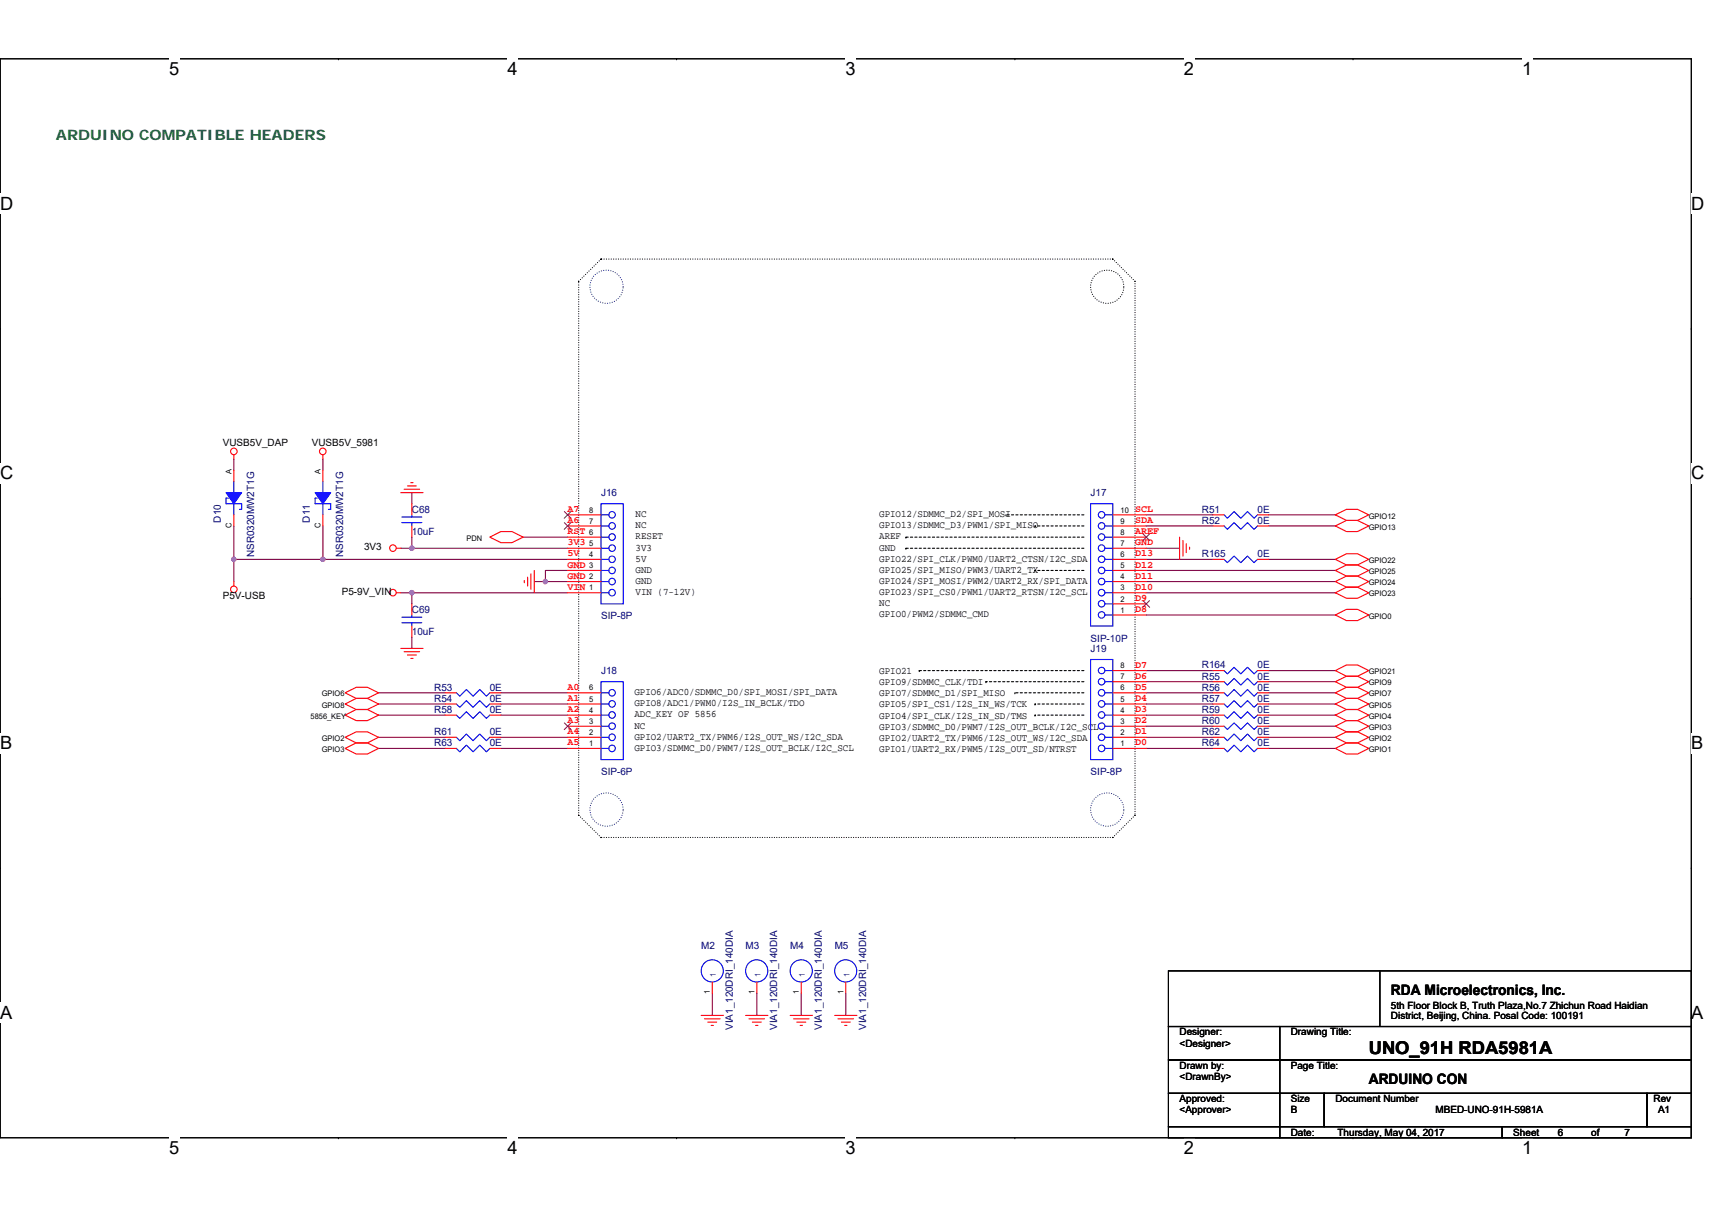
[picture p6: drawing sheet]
<svg xmlns="http://www.w3.org/2000/svg" width="297mm" height="210mm" viewBox="0 0 297 210" stroke-linecap="round" stroke-linejoin="round" font-family="sans-serif">
<path d="M0 10.2h293.5v187.2h-293.5z" fill="none" stroke="#000" stroke-width=".19"/>
<g fill="#fff">
<path d="M29.4 10.2h1.7v3.5h-1.7z"/>
<path d="M29.4 197.4h1.7v3.6h-1.7z"/>
</g>
<path d="M58.7 10.2h.1M58.7 197.4h.1" fill="none" stroke="#000" stroke-width=".19"/>
<g fill="#fff">
<path d="M88.1 10.2h1.7v3.5h-1.7z"/>
<path d="M88.1 197.4h1.7v3.6h-1.7z"/>
</g>
<path d="M117.4 10.2h.1M117.4 197.4h.1" fill="none" stroke="#000" stroke-width=".19"/>
<g fill="#fff">
<path d="M146.7 10.2h1.8v3.5h-1.8z"/>
<path d="M146.7 197.4h1.8v3.6h-1.8z"/>
</g>
<path d="M176.1 10.2h.1M176.1 197.4h.1" fill="none" stroke="#000" stroke-width=".19"/>
<g fill="#fff">
<path d="M205.4 10.2h1.8v3.5h-1.8z"/>
<path d="M205.4 197.4h1.8v3.6h-1.8z"/>
</g>
<path d="M234.8 10.2h.1M234.8 197.4h.1" fill="none" stroke="#000" stroke-width=".19"/>
<g fill="#fff">
<path d="M264.1 10.2h1.7v3.5h-1.7z"/>
<path d="M264.1 197.4h1.7v3.6h-1.7z"/>
<path d="M0 33.6h2.3v3.5h-2.3z"/>
<path d="M293.5 33.6h2.2v3.5h-2.2z"/>
<path d="M0 80.4h2.3v3.5h-2.3z"/>
<path d="M293.5 80.4h2.2v3.5h-2.2z"/>
</g>
<path d="M0 57h.1M293.5 57h.1" fill="none" stroke="#000" stroke-width=".19"/>
<g fill="#fff">
<path d="M0 127.2h2.1v3.5h-2.1z"/>
<path d="M293.5 127.2h2v3.5h-2z"/>
</g>
<path d="M0 103.8h.1M293.5 103.8h.1" fill="none" stroke="#000" stroke-width=".19"/>
<g fill="#fff">
<path d="M0 174h2.2v3.5h-2.2z"/>
<path d="M293.4 174h2.2v3.5h-2.2z"/>
</g>
<g fill="none" stroke="#000" stroke-width=".19">
<path d="M0 150.6h.1M293.5 150.6h.1M202.7 178.1h19.3v5.8h-19.3zM202.7 168.5h90.8v9.6h-90.8zM222 178.1h71.5v5.8h-71.5zM239.4 168.5v9.6M202.7 183.9h19.3v5.8h-19.3zM202.7 189.7h19.3v5.8h-19.3zM202.7 195.5h19.3v1.9h-19.3zM222 183.9h71.5v5.8h-71.5zM222 189.7h7.8v5.8h-7.8zM222 195.5h38.6v1.9h-38.6z"/>
<path d="M229.8 189.7h55.9v5.8h-55.9zM260.6 195.5h32.9v1.9h-32.9zM285.7 189.7h7.8v5.8h-7.8z"/>
</g>
<g fill="none" stroke="#000" stroke-width=".19" stroke-dasharray="0 .4">
<path d="M100.4 48.8h.1M100.4 48.8l3.9-3.8M104.3 45h.1M193.1 45h.1M193.1 45h-88.8M196.9 48.8v92.7M196.9 48.8l-3.8-3.8M100.4 141.5h.1M100.4 141.5v-92.7M104.3 145.3h.1M104.3 145.3l-3.9-3.8M193.1 145.3h.1"/>
<path d="M193.1 145.3h-88.8M196.9 141.5h.1M196.9 141.5l-3.8 3.8"/>
<circle cx="192.1" cy="49.8" r="2.88"/>
</g>
<g fill="none" stroke="#004080" stroke-width=".19" stroke-dasharray="0 .4">
<circle cx="105.2" cy="49.8" r="2.88"/>
<circle cx="105.2" cy="140.5" r="2.88"/>
<circle cx="192.1" cy="140.5" r="2.88"/>
</g>
<g fill="none" stroke="#000" stroke-width=".19" stroke-dasharray=".4 .4">
<path d="M157.2 93.2h.1M157.2 95.1h.1M174.5 89.3h.1M179.6 91.3h.1M179.6 99h.1M188.1 89.3h-13.6M188.1 91.3h-8.5M188.1 93.2h-30.9M188.1 95.1h-30.9M188.1 99h-8.5M159.5 116.4h.1M171.1 118.3h.1"/>
<path d="M188.1 116.4h-28.6M188.1 118.3h-17M176.1 120.2h.1M179.6 122.2h.1M179.6 124.1h.1M188.1 120.2h-12M188.1 122.2h-8.5M188.1 124.1h-8.5"/>
</g>
<g fill="none" stroke="#800040" stroke-width=".19">
<path d="M40.6 79.7v1.9M56 79.7v1.9M40.6 91.3v5.8M40.6 97.1v3.8M40.6 97.1h15.4M56 91.3v5.8M56 97.1h42.5M69.5 95.1h2M71.5 93.2v1.9h27M71.5 85.5v1.9M90.8 93.2h7.7M98.5 99h-3.9v1.9"/>
<path d="M198.9 99h32.8M198.9 97.1h11.6M198.9 95.1h5.8M198.9 89.3h11.6M198.9 91.3h11.6M220.1 89.3h11.6M220.1 91.3h11.6M220.1 97.1h11.6M69.5 102.9h2M71.5 102.9h27M71.5 110.6v1.9M71.5 102.9v1.9"/>
<path d="M92.7 100.9h1.9M94.6 100.9h3.9M198.9 102.9h32.8M198.9 100.9h32.8M198.9 106.7h32.8M198.9 116.4h11.6M198.9 118.3h11.6M220.1 118.3h11.6M220.1 116.4h11.6M65.7 120.2h11.6M65.7 122.2h11.6M65.7 128h11.6"/>
<path d="M65.7 129.9h11.6M65.7 124.1h11.6M86.9 120.2h11.6M86.9 122.2h11.6M86.9 129.9h11.6M86.9 128h11.6M86.9 124.1h11.6M198.9 129.9h11.6M198.9 128h11.6M198.9 126h11.6M198.9 124.1h11.6M198.9 122.2h11.6"/>
<path d="M198.9 120.2h11.6M220.1 129.9h11.6M220.1 128h11.6M220.1 126h11.6M220.1 124.1h11.6M220.1 122.2h11.6M220.1 120.2h11.6M123.6 172.4v3.8M131.3 172.4v3.8M139 172.4v3.8M146.7 172.4v3.8"/>
</g>
<g fill="#f0f" stroke="#f0f" stroke-width=".19">
<circle cx="56" cy="97.1" r=".38"/>
<circle cx="94.6" cy="100.9" r=".38"/>
<circle cx="40.6" cy="97.1" r=".38"/>
<circle cx="71.5" cy="102.8" r=".38"/>
<circle cx="71.5" cy="95.1" r=".38"/>
</g>
<g fill="none" stroke="#f00" stroke-width=".19">
<path d="M40.6 78.9v.8M56 78.9v.8M40.6 81.6v2M40.6 89.3v2M56 81.6v2M56 89.3v2M68.8 95.1h.7M69.5 85.5h3.9M70.1 84.9h2.7M70.7 84.3h1.5M71.3 83.8h.4M71.5 87.4v1.9"/>
<path d="M71.5 91.3v1.9M85 93.2l1.9-1h1.9l2 1-2 1h-1.9zM92.1 99.6v2.7M92.7 99v3.9M98.5 99h5.8M98.5 97.1h5.8M98.5 95.1h5.8M98.5 93.2h5.8M98.5 91.3h5.8M98.5 89.3h5.8M193.1 99h5.8M193.1 97.1h5.8"/>
<path d="M193.1 95.1h5.8M193.1 93.2h5.8M193.1 91.3h5.8M193.1 89.3h5.8M204.7 93.2v3.9M205.2 93.8v2.7M205.8 94.4v1.5M206.4 95v.3M210.5 91.3h1.9M210.5 89.3h1.9M210.5 97.1h1.9M218.2 91.3h1.9"/>
<path d="M218.2 89.3h1.9M218.2 97.1h1.9M231.7 99l1.9-1h1.9l2 1-2 1h-1.9zM231.7 97.1l1.9-1h1.9l2 1-2 .9h-1.9zM231.7 89.3l1.9-.9h1.9l2 .9-2 1h-1.9zM231.7 91.3l1.9-1h1.9l2 1-2 .9h-1.9zM40.6 100.9v.8M68.8 102.9h.7M69.5 112.5h3.9M70.1 113.1h2.7M70.7 113.7h1.5M71.3 114.3h.4"/>
<path d="M71.5 104.8v1.9M71.5 108.6v2M91 100.7v.4M91.5 100.2v1.5M98.5 102.9h5.8M98.5 100.9h5.8M193.1 118.3h5.8M193.1 116.4h5.8M193.1 106.7h5.8M193.1 104.8h5.8M193.1 102.9h5.8M193.1 100.9h5.8"/>
<path d="M210.5 118.3h1.9M210.5 116.4h1.9M218.2 118.3h1.9M218.2 116.4h1.9M231.7 102.9l1.9-1h1.9l2 1-2 .9h-1.9zM231.7 100.9l1.9-.9h1.9l2 .9-2 1h-1.9zM231.7 118.3l1.9-1h1.9l2 1-2 1h-1.9zM231.7 116.4l1.9-1h1.9l2 1-2 .9h-1.9zM231.7 106.7l1.9-1h1.9l2 1-2 1h-1.9zM59.9 128l1.9-1h2l1.9 1-1.9 .9h-2zM59.9 129.9l1.9-1h2l1.9 1-1.9 1h-2zM59.9 120.2l1.9-.9h2l1.9 .9-1.9 1h-2z"/>
<path d="M59.9 122.2l1.9-1h2l1.9 1-1.9 .9h-2zM59.9 124.1l1.9-1h2l1.9 1-1.9 1h-2zM77.3 129.9h1.9M77.3 120.2h1.9M77.3 122.2h1.9M77.3 124.1h1.9M77.3 128h1.9M85 129.9h1.9M85 120.2h1.9M85 122.2h1.9M85 124.1h1.9M85 128h1.9"/>
<path d="M98.5 129.9h5.8M98.5 128h5.8M98.5 126h5.8M98.5 124.1h5.8M98.5 122.2h5.8M98.5 120.2h5.8M193.1 129.9h5.8M193.1 128h5.8M193.1 126h5.8M193.1 124.1h5.8M193.1 122.2h5.8M193.1 120.2h5.8"/>
<path d="M210.5 124.1h1.9M210.5 122.2h1.9M210.5 120.2h1.9M210.5 129.9h1.9M210.5 126h1.9M210.5 128h1.9M218.2 124.1h1.9M218.2 122.2h1.9M218.2 120.2h1.9M218.2 129.9h1.9M218.2 126h1.9M218.2 128h1.9"/>
<path d="M231.7 129.9l1.9-1h1.9l2 1-2 1h-1.9zM231.7 128l1.9-1h1.9l2 1-2 .9h-1.9zM231.7 126l1.9-.9h1.9l2 .9-2 1h-1.9zM231.7 124.1l1.9-1h1.9l2 1-2 1h-1.9zM231.7 122.2l1.9-1h1.9l2 1-2 .9h-1.9zM231.7 120.2l1.9-.9h1.9l2 .9-2 1h-1.9zM121.7 176.2h3.8M122.2 176.8h2.7M122.8 177.4h1.6M123.4 177.9h.4M123.6 170.4v2M129.4 176.2h3.8"/>
<path d="M130 176.8h2.6M130.5 177.4h1.6M131.1 177.9h.4M131.3 170.4v2M137.1 176.2h3.9M137.7 176.8h2.7M138.3 177.4h1.5M138.8 177.9h.4M139 170.4v2M144.8 176.2h3.9M145.4 176.8h2.7M146 177.4h1.5"/>
<path d="M146.6 177.9h.3M146.7 170.4v2"/>
<circle cx="40.6" cy="78.3" r=".57"/>
<circle cx="56" cy="78.3" r=".57"/>
<circle cx="68.2" cy="95.1" r=".57"/>
<circle cx="40.6" cy="102.3" r=".57"/>
<circle cx="68.2" cy="102.8" r=".57"/>
</g>
<g fill="none" stroke="#00f" stroke-width=".19">
<path d="M39.6 86.4h-.4v1h2.7v1h-.4M40.6 83.6v1.9M40.6 87.4v1.9M55.1 86.4h-.4v1h2.7v1h-.4M56 83.6v1.9M56 87.4v1.9M69.7 90.7h3.5M69.7 89.7h3.5M71.5 89.3v.4M71.5 90.7v.6M104.3 87.4h3.8v17.4h-3.8zM104.3 99h1.3"/>
<path d="M104.3 97.1h1.3M104.3 95.1h1.3M104.3 93.2h1.3M104.3 91.3h1.3M104.3 89.3h1.3M189.2 87.4h3.9v21.2h-3.9zM191.7 99h1.4M191.7 97.1h1.4M191.7 95.1h1.4M191.7 93.2h1.4M191.7 91.3h1.4M191.7 89.3h1.4"/>
<path d="M212.4 91.3l.6 .6 1.1-1.2 1.2 1.2 1.1-1.2 1.2 1.2 .6-.6M212.4 89.3l.6 .6 1.1-1.1 1.2 1.1 1.1-1.1 1.2 1.1 .6-.6M212.4 97.1l.6 .5 1.1-1.1 1.2 1.1 1.1-1.1 1.2 1.1 .6-.5M69.7 108.1h3.5M69.7 107.1h3.5M71.5 106.7v.4M71.5 108.1v.5M104.3 118.3h3.8v13.5h-3.8zM104.3 102.9h1.3M104.3 100.9h1.3M189.2 114.4h3.9v17.4h-3.9zM191.7 118.3h1.4"/>
<path d="M191.7 116.4h1.4M191.7 106.7h1.4M191.7 104.8h1.4M191.7 102.9h1.4M191.7 100.9h1.4M212.4 118.3l.6 .6 1.1-1.2 1.2 1.2 1.1-1.2 1.2 1.2 .6-.6M212.4 116.4l.6 .5 1.1-1.1 1.2 1.1 1.1-1.1 1.2 1.1 .6-.5M79.2 129.9l.6 .6 1.1-1.2 1.2 1.2 1.1-1.2 1.2 1.2 .6-.6M79.2 120.2l.6 .6 1.1-1.1 1.2 1.1 1.1-1.1 1.2 1.1 .6-.6M79.2 122.2l.6 .5 1.1-1.1 1.2 1.1 1.1-1.1 1.2 1.1 .6-.5M79.2 124.1l.6 .6 1.1-1.2 1.2 1.2 1.1-1.2 1.2 1.2 .6-.6M79.2 128l.6 .5 1.1-1.1 1.2 1.1 1.1-1.1 1.2 1.1 .6-.5"/>
<path d="M104.3 129.9h1.3M104.3 128h1.3M104.3 126h1.3M104.3 124.1h1.3M104.3 122.2h1.3M104.3 120.2h1.3M191.7 129.9h1.4M191.7 128h1.4M191.7 126h1.4M191.7 124.1h1.4M191.7 122.2h1.4M191.7 120.2h1.4"/>
<path d="M212.4 124.1l.6 .6 1.1-1.2 1.2 1.2 1.1-1.2 1.2 1.2 .6-.6M212.4 122.2l.6 .5 1.1-1.1 1.2 1.1 1.1-1.1 1.2 1.1 .6-.5M212.4 120.2l.6 .6 1.1-1.1 1.2 1.1 1.1-1.1 1.2 1.1 .6-.6M212.4 129.9l.6 .6 1.1-1.2 1.2 1.2 1.1-1.2 1.2 1.2 .6-.6M212.4 126l.6 .6 1.1-1.1 1.2 1.1 1.1-1.1 1.2 1.1 .6-.6M212.4 128l.6 .5 1.1-1.1 1.2 1.1 1.1-1.1 1.2 1.1 .6-.5"/>
<circle cx="106.2" cy="93.2" r=".57"/>
<circle cx="106.2" cy="95.1" r=".57"/>
<circle cx="106.2" cy="99" r=".57"/>
<circle cx="106.2" cy="91.3" r=".57"/>
<circle cx="106.2" cy="89.3" r=".57"/>
<circle cx="106.2" cy="97.1" r=".57"/>
<circle cx="191.1" cy="89.3" r=".57"/>
<circle cx="191.1" cy="99" r=".57"/>
<circle cx="191.1" cy="93.2" r=".57"/>
<circle cx="191.1" cy="95.1" r=".57"/>
<circle cx="191.1" cy="91.3" r=".57"/>
<circle cx="191.1" cy="97.1" r=".57"/>
<circle cx="106.2" cy="102.8" r=".57"/>
<circle cx="106.2" cy="100.9" r=".57"/>
<circle cx="191.1" cy="104.8" r=".57"/>
<circle cx="191.1" cy="100.9" r=".57"/>
<circle cx="191.1" cy="102.8" r=".57"/>
<circle cx="191.1" cy="118.3" r=".57"/>
<circle cx="191.1" cy="106.7" r=".57"/>
<circle cx="191.1" cy="116.4" r=".57"/>
<circle cx="106.2" cy="120.2" r=".57"/>
<circle cx="106.2" cy="129.9" r=".57"/>
<circle cx="106.2" cy="124.1" r=".57"/>
<circle cx="106.2" cy="128" r=".57"/>
<circle cx="106.2" cy="122.2" r=".57"/>
<circle cx="106.2" cy="126" r=".57"/>
<circle cx="191.1" cy="129.9" r=".57"/>
<circle cx="191.1" cy="128" r=".57"/>
<circle cx="191.1" cy="122.2" r=".57"/>
<circle cx="191.1" cy="124.1" r=".57"/>
<circle cx="191.1" cy="120.2" r=".57"/>
<circle cx="191.1" cy="126" r=".57"/>
<circle cx="123.6" cy="168.5" r="1.92"/>
<circle cx="131.3" cy="168.5" r="1.93"/>
<circle cx="139" cy="168.5" r="1.93"/>
<circle cx="146.7" cy="168.5" r="1.92"/>
</g>
<path d="M97.9 90.7l1.2 1.2M97.9 88.8l1.2 1.1M99.1 90.7l-1.2 1.2M99.1 88.8l-1.2 1.1M198.3 92.6l1.2 1.2M199.4 92.6l-1.1 1.2M198.3 104.2l1.2 1.2M199.4 104.2l-1.1 1.2M97.9 125.5l1.2 1.1M99.1 125.5l-1.2 1.1" fill="none" stroke="#804000" stroke-width=".17"/>
<g fill="#00f" stroke="#00f" stroke-width=".19">
<path d="M54.7 85.5h2.7l-1.4 1.9z" fill-rule="evenodd"/>
<path d="M39.2 85.5h2.7l-1.3 1.9z" fill-rule="evenodd"/>
</g>
<g font-size="3.2">
<text x="29.4" y="13">5</text>
<text x="88" y="13">4</text>
<text x="146.7" y="13">3</text>
<text x="205.4" y="13">2</text>
<text x="264.1" y="13">1</text>
<text x="0" y="36.4">D</text>
<text x="293.5" y="36.4">D</text>
<text x="0" y="83.2">C</text>
<text x="293.5" y="83.2">C</text>
<text x="0" y="130">B</text>
<text x="293.5" y="130">B</text>
<text x="0" y="176.8">A</text>
<text x="293.5" y="176.8">A</text>
<text x="29.4" y="200.3">5</text>
<text x="88" y="200.3">4</text>
<text x="146.7" y="200.3">3</text>
<text x="205.4" y="200.3">2</text>
<text x="264.1" y="200.3">1</text>
</g>
<text font-size="3.1" x="237.5" y="182.9">UNO_91H RDA5981A</text>
<text font-size="2.5" fill="#008000" x="9.7" y="24.3">ARDUINO COMPATIBLE HEADERS</text>
<g font-size="2.5">
<text x="241.3" y="172.7">RDA Microelectronics, Inc.</text>
<text x="237.5" y="188.2">ARDUINO CON</text>
</g>
<g font-size="1.7">
<text x="38.6" y="77.4">VUSB5V_DAP</text>
<text x="54.1" y="77.4">VUSB5V_5981</text>
<text x="110.3" y="89.8">NC</text>
<text x="152.5" y="89.8">GPIO12/SDMMC_D2/SPI_MOSI</text>
<text x="63.2" y="95.5">3V3</text>
<text x="110.3" y="91.7">NC</text>
<text x="110.3" y="93.6">RESET</text>
<text x="110.3" y="95.5">3V3</text>
<text x="152.5" y="95.5">GND</text>
<text x="152.5" y="93.6">AREF</text>
<text x="152.5" y="91.7">GPIO13/SDMMC_D3/PWM1/SPI_MISO</text>
<text x="110.3" y="97.5">5V</text>
<text x="110.3" y="99.4">GND</text>
<text x="110.3" y="101.3">GND</text>
<text x="152.5" y="101.3">GPIO24/SPI_MOSI/PWM2/UART2_RX/SPI_DATA</text>
<text x="152.5" y="99.4">GPIO25/SPI_MISO/PWM3/UART2_TX</text>
<text x="152.5" y="97.5">GPIO22/SPI_CLK/PWM0/UART2_CTSN/I2C_SDA</text>
<text x="38.6" y="104">P5V-USB</text>
<text x="59.3" y="103.3">P5-9V_VIN</text>
<text x="110.3" y="103.3">VIN (7-12V)</text>
<text x="152.5" y="103.3">GPIO23/SPI_CS0/PWM1/UART2_RTSN/I2C_SCL</text>
<text x="152.5" y="107.1">GPIO0/PWM2/SDMMC_CMD</text>
<text x="152.5" y="105.2">NC</text>
<text x="152.5" y="118.9">GPIO9/SDMMC_CLK/TDI</text>
<text x="152.5" y="117">GPIO21</text>
<text x="110.1" y="120.6">GPIO6/ADC0/SDMMC_D0/SPI_MOSI/SPI_DATA</text>
<text x="110.1" y="122.6">GPIO8/ADC1/PWM0/I2S_IN_BCLK/TDO</text>
<text x="110.1" y="124.5">ADC_KEY OF 5856</text>
<text x="152.5" y="124.7">GPIO4/SPI_CLK/I2S_IN_SD/TMS</text>
<text x="152.5" y="122.8">GPIO5/SPI_CS1/I2S_IN_WS/TCK</text>
<text x="152.5" y="120.8">GPIO7/SDMMC_D1/SPI_MISO</text>
<text x="110.1" y="128.4">GPIO2/UART2_TX/PWM6/I2S_OUT_WS/I2C_SDA</text>
<text x="110.1" y="130.3">GPIO3/SDMMC_D0/PWM7/I2S_OUT_BCLK/I2C_SCL</text>
<text x="110.1" y="126.4">NC</text>
<text x="152.5" y="130.5">GPIO1/UART2_RX/PWM5/I2S_OUT_SD/NTRST</text>
<text x="152.5" y="128.6">GPIO2/UART2_TX/PWM6/I2S_OUT_WS/I2C_SDA</text>
<text x="152.5" y="126.6">GPIO3/SDMMC_D0/PWM7/I2S_OUT_BCLK/I2C_SCL</text>
<text x="204.7" y="179.7">Designer:</text>
<text x="224" y="179.7">Drawing Title:</text>
<text x="241.3" y="175.1">5th Floor Block B, Truth Plaza,No.7 Zhichun Road Haidian</text>
<text x="241.3" y="176.9">District, Beijing, China. Posal Code: 100191</text>
<text x="204.7" y="185.5">Drawn by:</text>
<text x="204.7" y="181.6">&lt;Designer&gt;</text>
<text x="224" y="185.5">Page Title:</text>
<text x="204.7" y="191.3">Approved:</text>
<text x="204.7" y="187.4">&lt;DrawnBy&gt;</text>
<text x="224" y="191.3">Size</text>
<text x="231.7" y="191.3">Document Number</text>
<text x="286.9" y="191.3">Rev</text>
<text x="204.7" y="193.2">&lt;Approver&gt;</text>
<text x="224" y="197.1">Date:</text>
<text x="224" y="193.2">B</text>
<text x="232.1" y="197.1">Thursday, May 04, 2017</text>
<text x="249.1" y="193.2">MBED-UNO-91H-5981A</text>
<text x="262.6" y="197.1">Sheet</text>
<text x="270.3" y="197.1">6</text>
<text x="276.1" y="197.1">of</text>
<text x="281.9" y="197.1">7</text>
<text x="287.7" y="193.2">A1</text>
</g>
<g font-size="1.7" fill="#000080">
<text x="71.5" y="89">C68</text>
<text x="104.3" y="86.1">J16</text>
<text x="189.2" y="86.1">J17</text>
<text x="208.5" y="89">R51</text>
<text x="218.2" y="89">0E</text>
<text x="38.3" y="90.7" transform="rotate(-90 38.3 90.7)">D10</text>
<text x="53.8" y="90.7" transform="rotate(-90 53.8 90.7)">D11</text>
<text x="71.5" y="92.8">10uF</text>
<text x="208.5" y="90.9">R52</text>
<text x="218.2" y="90.9">0E</text>
<text x="44.1" y="96.7" transform="rotate(-90 44.1 96.7)">NSR0320MW2T1G</text>
<text x="59.6" y="96.7" transform="rotate(-90 59.6 96.7)">NSR0320MW2T1G</text>
<text x="208.5" y="96.7">R165</text>
<text x="218.2" y="96.7">0E</text>
<text x="71.5" y="106.3">C69</text>
<text x="104.3" y="107.5">SIP-8P</text>
<text x="71.5" y="110.2">10uF</text>
<text x="189.2" y="113.1">J19</text>
<text x="189.2" y="111.4">SIP-10P</text>
<text x="75.3" y="119.8">R53</text>
<text x="85" y="119.8">0E</text>
<text x="104.3" y="116.9">J18</text>
<text x="208.5" y="119.8">R56</text>
<text x="208.5" y="117.9">R55</text>
<text x="208.5" y="116">R164</text>
<text x="218.2" y="116">0E</text>
<text x="218.2" y="119.8">0E</text>
<text x="218.2" y="117.9">0E</text>
<text x="75.3" y="121.8">R54</text>
<text x="75.3" y="123.7">R58</text>
<text x="85" y="121.8">0E</text>
<text x="85" y="123.7">0E</text>
<text x="208.5" y="123.7">R59</text>
<text x="208.5" y="121.8">R57</text>
<text x="208.5" y="125.6">R60</text>
<text x="218.2" y="123.7">0E</text>
<text x="218.2" y="121.8">0E</text>
<text x="218.2" y="125.6">0E</text>
<text x="75.3" y="129.5">R63</text>
<text x="75.3" y="127.6">R61</text>
<text x="85" y="129.5">0E</text>
<text x="85" y="127.6">0E</text>
<text x="208.5" y="129.5">R64</text>
<text x="208.5" y="127.6">R62</text>
<text x="218.2" y="129.5">0E</text>
<text x="218.2" y="127.6">0E</text>
<text x="104.3" y="134.5">SIP-6P</text>
<text x="189.2" y="134.5">SIP-8P</text>
<text x="121.7" y="164.6">M2</text>
<text x="129.4" y="164.6">M3</text>
<text x="137.1" y="164.6">M4</text>
<text x="144.8" y="164.6">M5</text>
<text x="127.1" y="178.7" transform="rotate(-90 127.1 178.7)">VIA1_120DRI_140DIA</text>
<text x="134.8" y="178.7" transform="rotate(-90 134.8 178.7)">VIA1_120DRI_140DIA</text>
<text x="142.6" y="178.7" transform="rotate(-90 142.6 178.7)">VIA1_120DRI_140DIA</text>
<text x="150.3" y="178.7" transform="rotate(-90 150.3 178.7)">VIA1_120DRI_140DIA</text>
</g>
<g font-size="1.7" fill="#f00">
<text x="98.5" y="88.8">A7</text>
<text x="196.9" y="88.8">SCL</text>
<text x="98.5" y="90.8">A6</text>
<text x="98.5" y="94.6">3V3</text>
<text x="98.5" y="92.7">RST</text>
<text x="196.9" y="94.6">GND</text>
<text x="196.9" y="92.7">AREF</text>
<text x="196.9" y="90.8">SDA</text>
<text x="98.5" y="100.4">GND</text>
<text x="98.5" y="98.5">GND</text>
<text x="98.5" y="96.6">5V</text>
<text x="196.9" y="100.4">D11</text>
<text x="196.9" y="98.5">D12</text>
<text x="196.9" y="96.6">D13</text>
<text x="98.5" y="102.3">VIN</text>
<text x="196.9" y="106.2">D8</text>
<text x="196.9" y="104.3">D9</text>
<text x="196.9" y="102.3">D10</text>
<text x="98.5" y="119.7">A0</text>
<text x="196.9" y="119.7">D5</text>
<text x="196.9" y="117.8">D6</text>
<text x="196.9" y="115.9">D7</text>
<text x="98.5" y="121.6">A1</text>
<text x="98.5" y="123.6">A2</text>
<text x="98.5" y="125.5">A3</text>
<text x="196.9" y="125.5">D2</text>
<text x="196.9" y="123.6">D3</text>
<text x="196.9" y="121.6">D4</text>
<text x="98.5" y="127.4">A4</text>
<text x="98.5" y="129.4">A5</text>
<text x="196.9" y="129.4">D0</text>
<text x="196.9" y="127.4">D1</text>
</g>
<g font-size="1.4">
<text x="40.2" y="82.2" transform="rotate(-90 40.2 82.2)">A</text>
<text x="55.6" y="82.2" transform="rotate(-90 55.6 82.2)">A</text>
<text x="102.2" y="88.9">8</text>
<text x="194.4" y="88.9">10</text>
<text x="40.2" y="91.6" transform="rotate(-90 40.2 91.6)">C</text>
<text x="55.6" y="91.6" transform="rotate(-90 55.6 91.6)">C</text>
<text x="102.2" y="94.7">5</text>
<text x="102.2" y="92.8">6</text>
<text x="102.2" y="90.9">7</text>
<text x="194.4" y="94.7">7</text>
<text x="194.4" y="92.8">8</text>
<text x="194.4" y="90.9">9</text>
<text x="102.2" y="100.5">2</text>
<text x="102.2" y="98.6">3</text>
<text x="102.2" y="96.7">4</text>
<text x="194.4" y="100.5">4</text>
<text x="194.4" y="98.6">5</text>
<text x="194.4" y="96.7">6</text>
<text x="102.2" y="102.5">1</text>
<text x="194.4" y="106.3">1</text>
<text x="194.4" y="104.4">2</text>
<text x="194.4" y="102.5">3</text>
<text x="102.2" y="119.8">6</text>
<text x="194.4" y="119.8">6</text>
<text x="194.4" y="117.9">7</text>
<text x="194.4" y="116">8</text>
<text x="102.2" y="125.6">3</text>
<text x="102.2" y="123.7">4</text>
<text x="102.2" y="121.8">5</text>
<text x="194.4" y="125.6">3</text>
<text x="194.4" y="123.7">4</text>
<text x="194.4" y="121.8">5</text>
<text x="102.2" y="129.5">1</text>
<text x="102.2" y="127.6">2</text>
<text x="194.4" y="129.5">1</text>
<text x="194.4" y="127.6">2</text>
<text x="123.2" y="172.5" transform="rotate(-90 123.2 172.5)">1</text>
<text x="130.9" y="172.5" transform="rotate(-90 130.9 172.5)">1</text>
<text x="138.6" y="172.5" transform="rotate(-90 138.6 172.5)">1</text>
<text x="146.3" y="172.5" transform="rotate(-90 146.3 172.5)">1</text>
</g>
<g font-size="1.4" fill="#004080">
<text x="124.2" y="169.5" transform="rotate(-90 124.2 169.5)">1</text>
<text x="131.9" y="169.5" transform="rotate(-90 131.9 169.5)">1</text>
<text x="139.7" y="169.5" transform="rotate(-90 139.7 169.5)">1</text>
<text x="147.4" y="169.5" transform="rotate(-90 147.4 169.5)">1</text>
</g>
<g font-size="1.3">
<text x="237.5" y="90">GPIO12</text>
<text x="80.9" y="93.8">PDN</text>
<text x="237.5" y="91.9">GPIO13</text>
<text x="237.5" y="101.6">GPIO24</text>
<text x="237.5" y="99.6">GPIO25</text>
<text x="237.5" y="97.7">GPIO22</text>
<text x="237.5" y="103.5">GPIO23</text>
<text x="237.5" y="107.4">GPIO0</text>
<text x="237.5" y="118.9">GPIO9</text>
<text x="237.5" y="117">GPIO21</text>
<text x="53.9" y="124.7">5856_KEY</text>
<text x="55.8" y="120.9">GPIO6</text>
<text x="55.8" y="122.8">GPIO8</text>
<text x="237.5" y="124.7">GPIO4</text>
<text x="237.5" y="122.8">GPIO5</text>
<text x="237.5" y="120.9">GPIO7</text>
<text x="55.8" y="128.6">GPIO2</text>
<text x="55.8" y="130.5">GPIO3</text>
<text x="237.5" y="130.5">GPIO1</text>
<text x="237.5" y="128.6">GPIO2</text>
<text x="237.5" y="126.7">GPIO3</text>
</g>
</svg>
